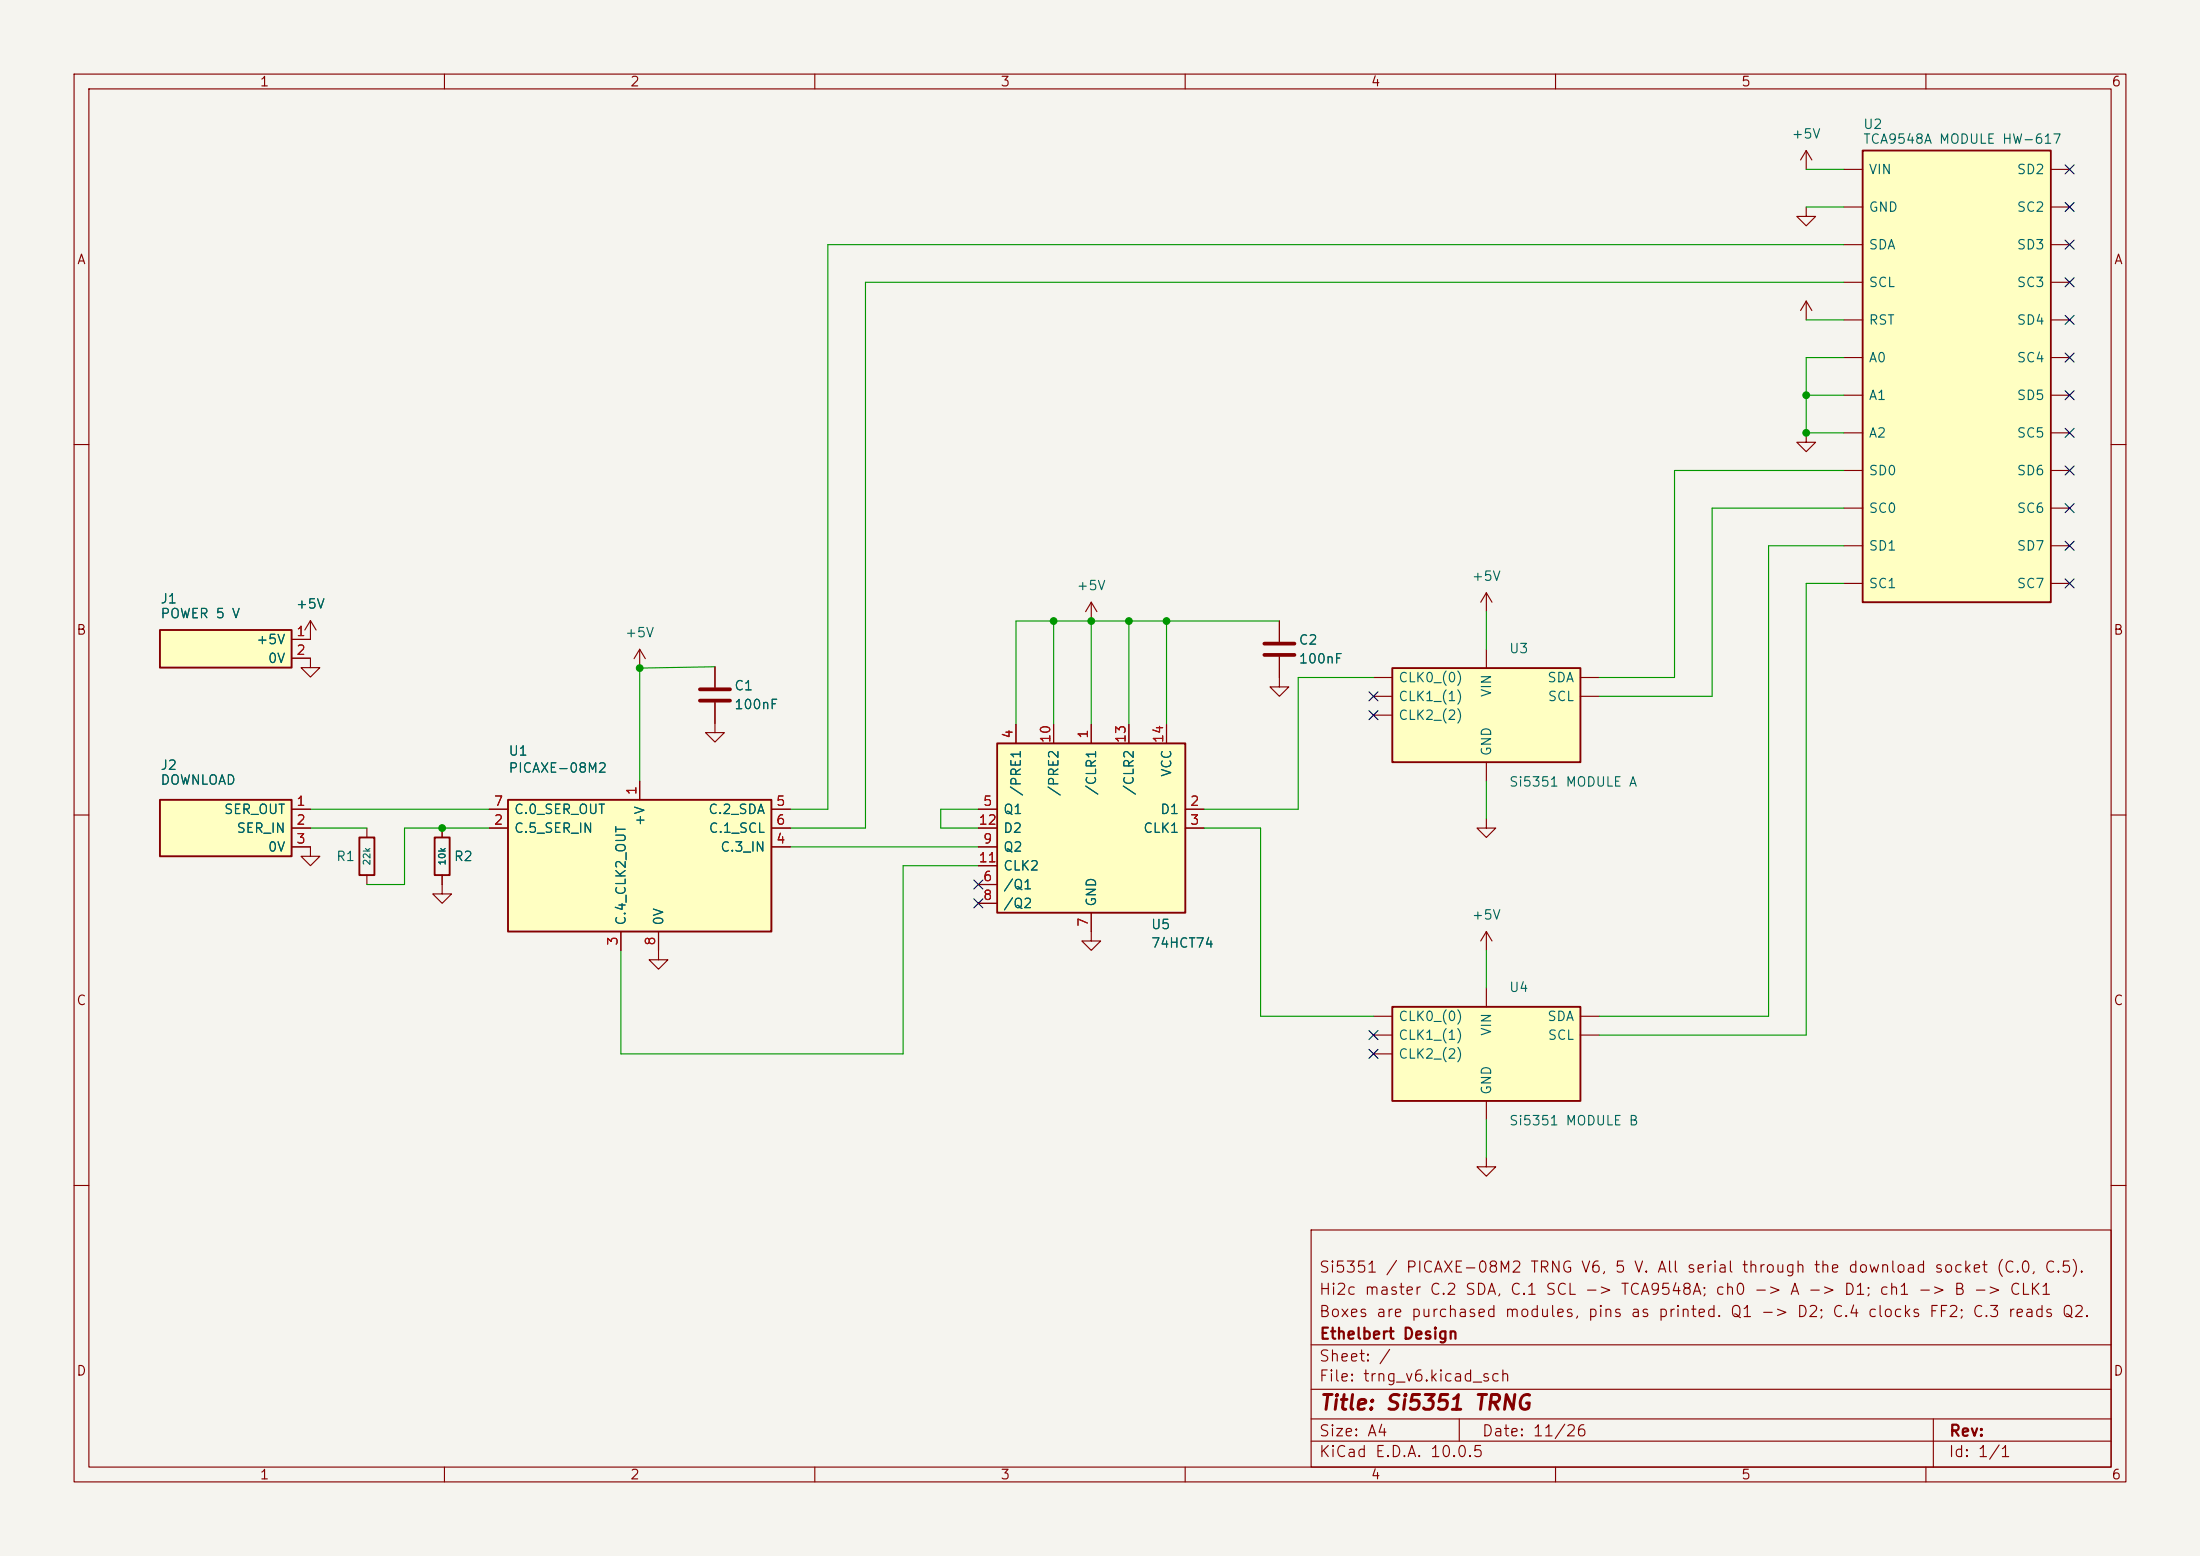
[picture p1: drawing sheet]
<svg xmlns="http://www.w3.org/2000/svg" width="297mm" height="210mm" viewBox="0 0 297 210" stroke-linecap="round" stroke-linejoin="round" font-family="sans-serif">
<path d="M0 0h297v210h-297z" fill="#f5f4ef" stroke="#f5f4ef" stroke-width=".14"/>
<g fill="none" stroke="#840000" stroke-width=".15">
<path d="M10 10h277v190h-277zM12 12h273v186h-273zM60 10v2M110 10v2M160 10v2M210 10v2M260 10v2M10 60h2M285 60h2M41.9 83.8l-.8 1.2M41.9 83.8l.8 1.2M41.9 83.8v2.5"/>
<path d="M10 110h2M59.7 118.1v2.6h1.3l-1.3 1.2-1.3-1.2h1.3M59.7 111.8v1.2M200.7 110.5v1.3h1.2l-1.2 1.2-1.3-1.2h1.3M285 110h2M147.3 125.7v1.3h1.3l-1.3 1.3-1.3-1.3h1.3M200.7 156.2v1.3h1.2l-1.2 1.3-1.3-1.3h1.3M10 160h2M177 166h108v32h-108zM285 160h2M60 198v2M110 198v2"/>
<path d="M160 198v2M177 194.5h108M177 191.5h108M177 187.5h108M177 181.5h108M197 191.5v3M210 198v2M260 198v2M261 191.5v6.5"/>
</g>
<path d="M58.7 113h2v5.1h-2z" fill="none" stroke="#840000" stroke-width=".25"/>
<path d="M21.6 108h17.8v7.6h-17.8z" fill="#ffffc2"/>
<path d="M21.6 108h17.8v7.6h-17.8z" fill="none" stroke="#840000" stroke-width=".25"/>
<path d="M39.4 109.2h2.5M39.4 111.8h2.5M39.4 114.3h2.5" fill="none" stroke="#840000" stroke-width=".15"/>
<path d="M21.6 85h17.8v5.1h-17.8z" fill="#ffffc2"/>
<path d="M21.6 85h17.8v5.1h-17.8z" fill="none" stroke="#840000" stroke-width=".25"/>
<path d="M39.4 88.8h2.5v1.3h1.3l-1.3 1.3-1.3-1.3h1.3M39.4 86.3h2.5M88.9 128.3v1.2h1.3l-1.3 1.3-1.3-1.3h1.3" fill="none" stroke="#840000" stroke-width=".15"/>
<path d="M134.6 100.3h25.4v22.9h-25.4z" fill="#ffffc2"/>
<path d="M48.5 113h2v5.1h-2zM134.6 100.3h25.4v22.9h-25.4z" fill="none" stroke="#840000" stroke-width=".25"/>
<g fill="none" stroke="#840000" stroke-width=".15">
<path d="M86.4 87.6l-.8 1.3M86.4 87.6l.7 1.3M86.4 87.6v2.6M137.2 97.8v2.5M142.2 97.8v2.5M147.3 97.8v2.5M152.4 97.8v2.5M157.5 97.8v2.5M172.7 88.6v4.1h1.3l-1.3 1.3-1.3-1.3h1.3M172.7 83.8v2.8M41.9 114.3v1.3h1.3l-1.3 1.2-1.3-1.2h1.3M49.5 111.8v1.2"/>
<path d="M49.5 118.1v1.3M132.1 109.2h2.5M132.1 111.8h2.5M132.1 119.4h2.5M132.1 114.3h2.5M132.1 116.8h2.5M160 109.2h2.6M160 111.8h2.6M132.1 121.9h2.5M147.3 123.2v2.5"/>
</g>
<path d="M170.7 86.9h4.1M170.7 88.4h4.1" fill="none" stroke="#840000" stroke-width=".51"/>
<path d="M68.6 108h35.5v17.7h-35.5z" fill="#ffffc2"/>
<path d="M68.6 108h35.5v17.7h-35.5z" fill="none" stroke="#840000" stroke-width=".25"/>
<g fill="none" stroke="#840000" stroke-width=".15">
<path d="M243.8 58.4v1.3h1.3l-1.3 1.3-1.2-1.3h1.2M96.5 94.8v4.1h1.3l-1.3 1.3-1.3-1.3h1.3M96.5 90v2.8M66 111.8h2.6M66 109.2h2.6M86.4 105.4v2.6M104.1 111.8h2.6M104.1 114.3h2.6M104.1 109.2h2.6M83.8 125.7v2.6M88.9 125.7v2.6M200.7 125.7l-.8 1.3"/>
<path d="M200.7 125.7l.7 1.3M200.7 125.7v2.6"/>
</g>
<path d="M94.5 93h4.1M94.5 94.6h4.1" fill="none" stroke="#840000" stroke-width=".51"/>
<path d="M251.5 20.3h25.4v61h-25.4z" fill="#ffffc2"/>
<path d="M251.5 20.3h25.4v61h-25.4z" fill="none" stroke="#840000" stroke-width=".25"/>
<g fill="none" stroke="#840000" stroke-width=".15">
<path d="M243.8 27.9v1.3h1.3l-1.3 1.3-1.2-1.3h1.2M243.8 20.3l-.7 1.3M243.8 20.3l.8 1.3M243.8 20.3v2.6M248.9 27.9h2.6M248.9 38.1h2.6M248.9 22.9h2.6M248.9 33h2.6M276.9 27.9h2.5M276.9 38.1h2.5M276.9 22.9h2.5M276.9 33h2.5"/>
<path d="M243.8 40.6v2.6M243.8 40.6l-.7 1.3M243.8 40.6l.8 1.3M248.9 48.3h2.6M248.9 53.3h2.6M248.9 58.4h2.6M248.9 43.2h2.6M276.9 48.3h2.5M276.9 53.3h2.5M276.9 58.4h2.5M276.9 43.2h2.5M248.9 68.6h2.6"/>
<path d="M248.9 78.7h2.6M248.9 63.5h2.6M248.9 73.7h2.6M276.9 68.6h2.5M276.9 78.7h2.5M276.9 63.5h2.5M276.9 73.7h2.5"/>
</g>
<path d="M188 90.2h25.4v12.7h-25.4z" fill="#ffffc2"/>
<path d="M188 90.2h25.4v12.7h-25.4z" fill="none" stroke="#840000" stroke-width=".25"/>
<g fill="none" stroke="#840000" stroke-width=".15">
<path d="M147.3 81.3l-.7 1.3M147.3 81.3l.8 1.3M147.3 81.3v2.5M185.4 91.4h2.6M185.4 94h2.6M185.4 96.5h2.6M200.7 80v2.6M200.7 87.6v2.6M200.7 80l-.8 1.3M200.7 80l.7 1.3M213.4 91.4h2.5M213.4 94h2.5"/>
<path d="M200.7 102.9v2.5"/>
</g>
<path d="M188 135.9h25.4v12.7h-25.4z" fill="#ffffc2"/>
<path d="M188 135.9h25.4v12.7h-25.4z" fill="none" stroke="#840000" stroke-width=".25"/>
<g fill="none" stroke="#840000" stroke-width=".15">
<path d="M39.4 86.3h2.5M39.4 88.8h2.5M96.5 90v2.8M96.5 94.8v2.8M137.2 97.8v2.5M142.2 97.8v2.5M147.3 97.8v2.5M152.4 97.8v2.5M157.5 97.8v2.5M172.7 83.8v2.8M172.7 88.6v2.8M39.4 109.2h2.5"/>
<path d="M39.4 111.8h2.5M39.4 114.3h2.5M59.7 111.8v1.2M59.7 118.1v1.3M66 109.2h2.6M66 111.8h2.6M86.4 105.4v2.6M104.1 109.2h2.6M104.1 111.8h2.6M104.1 114.3h2.6M132.1 109.2h2.5M132.1 111.8h2.5"/>
<path d="M132.1 119.4h2.5M132.1 114.3h2.5M132.1 116.8h2.5M160 109.2h2.6M160 111.8h2.6M83.8 125.7v2.6M88.9 125.7v2.6M132.1 121.9h2.5M147.3 123.2v2.5M185.4 137.2h2.6M185.4 139.7h2.6M200.7 133.4v2.5"/>
<path d="M213.4 137.2h2.5M213.4 139.7h2.5M185.4 142.2h2.6M200.7 148.6v2.5"/>
</g>
<g fill="none" stroke="#009600" stroke-width=".15">
<path d="M243.8 27.9h5.1M243.8 22.9h5.1M248.9 38.1h-132.1v73.7h-10.1M248.9 33h-137.1v76.2h-5.1M243.8 43.2h5.1M243.8 53.3h5.1M248.9 48.3h-5.1v10.1h5.1M248.9 78.7h-5.1v61h-27.9M248.9 73.7h-10.1v63.5h-22.9M248.9 68.6h-17.8v25.4h-15.2M248.9 63.5h-22.8v27.9h-10.2M96.5 90l-10.1 .2v15.2"/>
<path d="M142.2 83.8v14M147.3 83.8v14M152.4 83.8v14M157.5 83.8v14M172.7 83.8h-35.5v14M185.4 91.4h-10.1v17.8h-12.7M200.7 82.6v5M41.9 111.8h7.6M41.9 109.2h24.1M66 111.8h-11.4v7.6h-5.1M106.7 114.3h25.4M132.1 109.2h-5.1v2.6h5.1"/>
<path d="M132.1 116.8h-10.2v25.4h-38.1v-13.9M162.6 111.8h7.6v25.4h15.2M200.7 105.4v5.1M200.7 128.3v5.1M200.7 151.1v5.1"/>
</g>
<g fill="none" stroke="#000084" stroke-width=".15">
<path d="M278.8 37.5l1.2 1.2M278.8 32.4l1.2 1.2M278.8 27.3l1.2 1.2M278.8 22.3l1.2 1.2M280 37.5l-1.2 1.2M280 32.4l-1.2 1.2M280 27.3l-1.2 1.2M280 22.3l-1.2 1.2M278.8 47.7l1.2 1.2M278.8 52.7l1.2 1.2M278.8 57.8l1.2 1.2M278.8 42.6l1.2 1.2"/>
<path d="M280 47.7l-1.2 1.2M280 52.7l-1.2 1.2M280 57.8l-1.2 1.2M280 42.6l-1.2 1.2M278.8 78.1l1.2 1.2M278.8 73.1l1.2 1.2M278.8 68l1.2 1.2M278.8 62.9l1.2 1.2M280 78.1l-1.2 1.2M280 73.1l-1.2 1.2M280 68l-1.2 1.2M280 62.9l-1.2 1.2"/>
<path d="M184.8 93.4l1.2 1.2M184.8 95.9l1.2 1.2M186 93.4l-1.2 1.2M186 95.9l-1.2 1.2M131.5 118.8l1.2 1.2M132.7 118.8l-1.2 1.2M131.5 121.3l1.2 1.2M132.7 121.3l-1.2 1.2M184.8 139.1l1.2 1.2M186 139.1l-1.2 1.2M184.8 141.6l1.2 1.2M186 141.6l-1.2 1.2"/>
</g>
<g fill="#009600" stroke="#009600" stroke-width=".14">
<circle cx="142.2" cy="83.8" r=".46"/>
<circle cx="147.3" cy="83.8" r=".46"/>
<circle cx="152.4" cy="83.8" r=".46"/>
<circle cx="243.8" cy="53.3" r=".46"/>
<circle cx="243.8" cy="58.4" r=".46"/>
<circle cx="157.5" cy="83.8" r=".46"/>
<circle cx="86.4" cy="90.2" r=".46"/>
<circle cx="59.7" cy="111.8" r=".46"/>
</g>
<text font-size="2" fill="#840000" x="178" y="190.8">Title: Si5351 TRNG</text>
<g font-size="1.5" fill="#840000">
<text x="178" y="172.1">Si5351 / PICAXE-08M2 TRNG V6, 5 V. All serial through the download socket (C.0, C.5).</text>
<text x="178" y="178.1">Boxes are purchased modules, pins as printed. Q1 -&gt; D2; C.4 clocks FF2; C.3 reads Q2.</text>
<text x="178" y="175.1">Hi2c master C.2 SDA, C.1 SCL -&gt; TCA9548A; ch0 -&gt; A -&gt; D1; ch1 -&gt; B -&gt; CLK1</text>
<text x="178" y="184.1">Sheet: /</text>
<text x="178" y="181.1">Ethelbert Design</text>
<text x="178" y="186.8">File: trng_v6.kicad_sch</text>
<text x="178" y="197">KiCad E.D.A. 10.0.5</text>
<text x="178" y="194.2">Size: A4</text>
<text x="200" y="194.2">Date: 11/26</text>
<text x="263" y="197">Id: 1/1</text>
<text x="263" y="194.2">Rev:</text>
</g>
<g font-size="1.3" fill="#840000">
<text x="35" y="12">1</text>
<text x="85" y="12">2</text>
<text x="135" y="12">3</text>
<text x="185" y="12">4</text>
<text x="235" y="12">5</text>
<text x="285" y="12">6</text>
<text x="10.3" y="36">A</text>
<text x="285.3" y="36">A</text>
<text x="10.2" y="86">B</text>
<text x="285.2" y="86">B</text>
<text x="10.2" y="136">C</text>
<text x="285.2" y="136">C</text>
<text x="10.2" y="186">D</text>
<text x="285.2" y="186">D</text>
<text x="35" y="200">1</text>
<text x="85" y="200">2</text>
<text x="135" y="200">3</text>
<text x="185" y="200">4</text>
<text x="235" y="200">5</text>
<text x="285" y="200">6</text>
</g>
<g font-size="1.3" fill="#006464">
<text x="251.4" y="17.7">U2</text>
<text x="241.8" y="19">+5V</text>
<text x="251.4" y="19.7">TCA9548A MODULE HW-617</text>
<text x="252.2" y="23.8">VIN</text>
<text x="272.2" y="23.8">SD2</text>
<text x="252.2" y="28.9">GND</text>
<text x="272.2" y="28.9">SC2</text>
<text x="252.2" y="34">SDA</text>
<text x="272.2" y="34">SD3</text>
<text x="252.2" y="39.1">SCL</text>
<text x="272.2" y="39.1">SC3</text>
<text x="252.2" y="44.1">RST</text>
<text x="272.2" y="44.1">SD4</text>
<text x="252.2" y="49.2">A0</text>
<text x="272.2" y="49.2">SC4</text>
<text x="252.2" y="54.3">A1</text>
<text x="252.2" y="59.4">A2</text>
<text x="272.2" y="59.4">SC5</text>
<text x="272.2" y="54.3">SD5</text>
<text x="252.2" y="64.5">SD0</text>
<text x="272.2" y="64.5">SD6</text>
<text x="252.2" y="69.5">SC0</text>
<text x="272.2" y="69.5">SC6</text>
<text x="252.2" y="74.6">SD1</text>
<text x="272.2" y="74.6">SD7</text>
<text x="21.6" y="81.8">J1</text>
<text x="21.6" y="83.8">POWER 5 V</text>
<text x="39.8" y="82.5">+5V</text>
<text x="145.3" y="80">+5V</text>
<text x="198.6" y="78.7">+5V</text>
<text x="252.2" y="79.7">SC1</text>
<text x="272.2" y="79.7">SC7</text>
<text x="34.5" y="87.3">+5V</text>
<text x="36.1" y="89.8">0V</text>
<text x="84.3" y="86.3">+5V</text>
<text x="175.2" y="87.3">C2</text>
<text x="175.2" y="89.9">100nF</text>
<text x="203.6" y="88.5">U3</text>
<text x="99" y="93.5">C1</text>
<text x="188.7" y="92.4">CLK0_(0)</text>
<text x="188.7" y="94.9">CLK1_(1)</text>
<text x="201.6" y="94.2" transform="rotate(-90 201.6 94.2)">VIN</text>
<text x="208.8" y="92.4">SDA</text>
<text x="208.9" y="94.9">SCL</text>
<text x="99" y="96">100nF</text>
<text x="188.7" y="97.5">CLK2_(2)</text>
<text x="21.6" y="104.2">J2</text>
<text x="21.6" y="106.2">DOWNLOAD</text>
<text x="68.6" y="102.3">U1</text>
<text x="68.6" y="104.6">PICAXE-08M2</text>
<text x="138.1" y="107.5" transform="rotate(-90 138.1 107.5)">/PRE1</text>
<text x="143.2" y="107.5" transform="rotate(-90 143.2 107.5)">/PRE2</text>
<text x="148.3" y="107.4" transform="rotate(-90 148.3 107.4)">/CLR1</text>
<text x="153.4" y="107.4" transform="rotate(-90 153.4 107.4)">/CLR2</text>
<text x="158.4" y="104.9" transform="rotate(-90 158.4 104.9)">VCC</text>
<text x="201.6" y="102.1" transform="rotate(-90 201.6 102.1)">GND</text>
<text x="203.6" y="106.5">Si5351 MODULE A</text>
<text x="30.2" y="110.2">SER_OUT</text>
<text x="31.8" y="112.7">SER_IN</text>
<text x="69.3" y="112.7">C.5_SER_IN</text>
<text x="69.3" y="110.2">C.0_SER_OUT</text>
<text x="87.3" y="111.6" transform="rotate(-90 87.3 111.6)">+V</text>
<text x="95.5" y="110.2">C.2_SDA</text>
<text x="95.6" y="112.7">C.1_SCL</text>
<text x="135.4" y="110.2">Q1</text>
<text x="135.4" y="112.7">D2</text>
<text x="154.3" y="112.7">CLK1</text>
<text x="156.6" y="110.2">D1</text>
<text x="36.1" y="115.3">0V</text>
<text x="45.3" y="116.5">R1</text>
<text x="61.2" y="116.5">R2</text>
<text x="97.2" y="115.3">C.3_IN</text>
<text x="135.4" y="115.3">Q2</text>
<text x="135.4" y="117.8">CLK2</text>
<text x="84.8" y="125" transform="rotate(-90 84.8 125)">C.4_CLK2_OUT</text>
<text x="89.9" y="125" transform="rotate(-90 89.9 125)">0V</text>
<text x="135.4" y="120.3">/Q1</text>
<text x="135.4" y="122.9">/Q2</text>
<text x="148.3" y="122.5" transform="rotate(-90 148.3 122.5)">GND</text>
<text x="155.3" y="125.7">U5</text>
<text x="198.6" y="124.4">+5V</text>
<text x="155.3" y="128.2">74HCT74</text>
<text x="203.6" y="134.2">U4</text>
<text x="188.7" y="138.1">CLK0_(0)</text>
<text x="188.7" y="140.7">CLK1_(1)</text>
<text x="188.7" y="143.2">CLK2_(2)</text>
<text x="201.6" y="139.9" transform="rotate(-90 201.6 139.9)">VIN</text>
<text x="208.8" y="138.1">SDA</text>
<text x="208.9" y="140.7">SCL</text>
<text x="201.6" y="147.9" transform="rotate(-90 201.6 147.9)">GND</text>
<text x="203.6" y="152.2">Si5351 MODULE B</text>
</g>
<g font-size="1.3" fill="#a90000">
<text x="39.9" y="86.2">1</text>
<text x="39.9" y="88.7">2</text>
<text x="137" y="99.8" transform="rotate(-90 137 99.8)">4</text>
<text x="142.1" y="100.4" transform="rotate(-90 142.1 100.4)">10</text>
<text x="147.2" y="99.8" transform="rotate(-90 147.2 99.8)">1</text>
<text x="152.3" y="100.4" transform="rotate(-90 152.3 100.4)">13</text>
<text x="157.3" y="100.4" transform="rotate(-90 157.3 100.4)">14</text>
<text x="86.2" y="107.4" transform="rotate(-90 86.2 107.4)">1</text>
<text x="39.9" y="109.1">1</text>
<text x="39.9" y="111.6">2</text>
<text x="66.6" y="111.6">2</text>
<text x="66.6" y="109.1">7</text>
<text x="104.7" y="109.1">5</text>
<text x="104.7" y="111.6">6</text>
<text x="132" y="111.6">12</text>
<text x="132.6" y="109.1">5</text>
<text x="160.6" y="109.1">2</text>
<text x="160.6" y="111.6">3</text>
<text x="39.9" y="114.2">3</text>
<text x="104.7" y="114.2">4</text>
<text x="132" y="116.7">11</text>
<text x="132.6" y="119.2">6</text>
<text x="132.6" y="114.2">9</text>
<text x="132.6" y="121.8">8</text>
<text x="147.2" y="125.2" transform="rotate(-90 147.2 125.2)">7</text>
<text x="83.7" y="127.7" transform="rotate(-90 83.7 127.7)">3</text>
<text x="88.8" y="127.7" transform="rotate(-90 88.8 127.7)">8</text>
</g>
<g font-size=".9" fill="#006464">
<text x="50.2" y="116.9" transform="rotate(-90 50.2 116.9)">22k</text>
<text x="60.4" y="116.9" transform="rotate(-90 60.4 116.9)">10k</text>
</g>
</svg>
